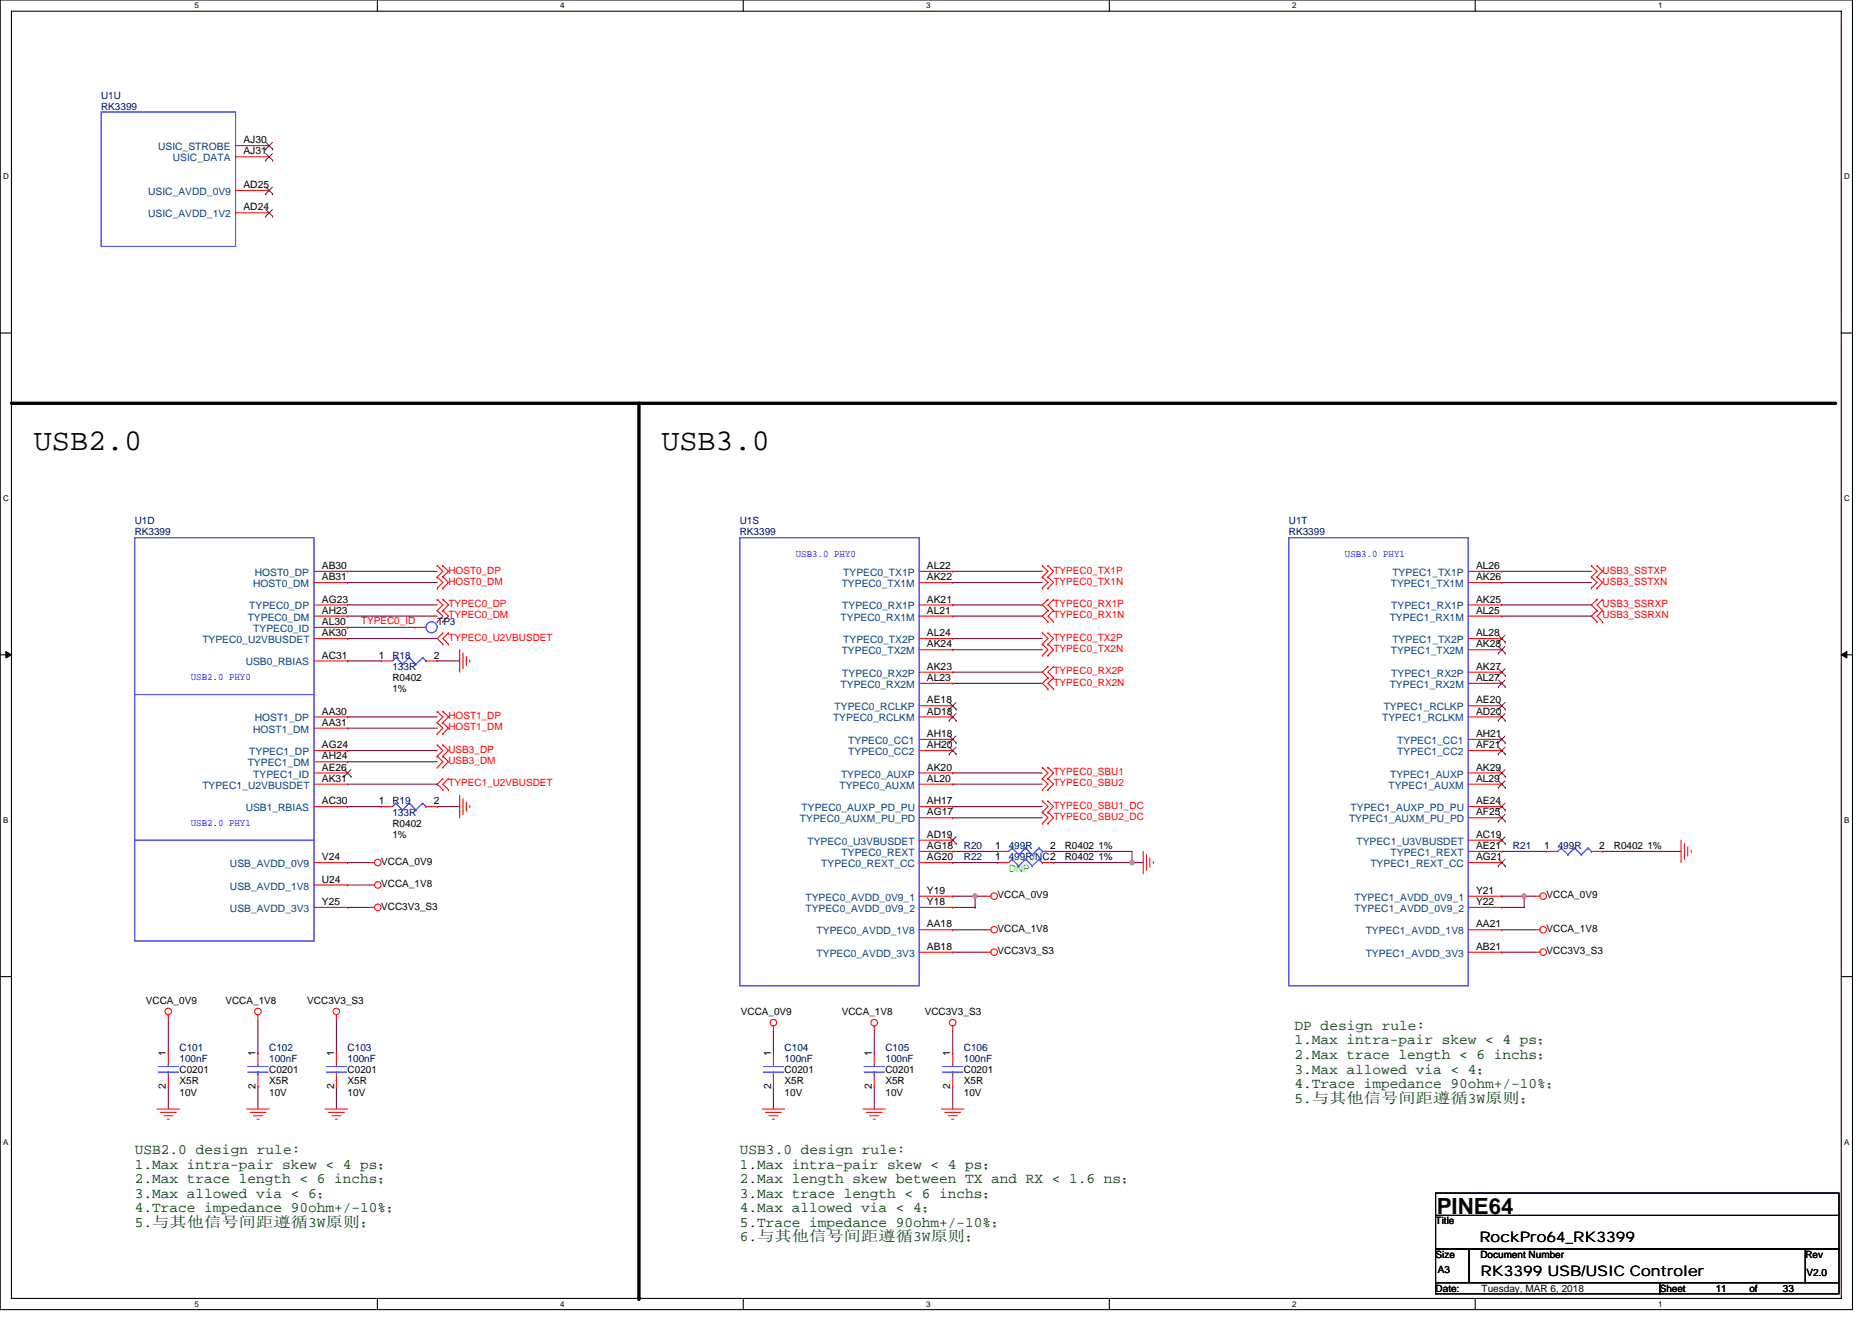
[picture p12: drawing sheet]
<svg xmlns="http://www.w3.org/2000/svg" width="297mm" height="210mm" viewBox="0 0 297 210" stroke-linecap="round" stroke-linejoin="round" font-family="sans-serif">
<path d="M0 0h293.9v207.9h-293.9zM1.8 1.8h290.4v204.3h-290.4z" fill="none" stroke="#000" stroke-width=".17"/>
<g fill="#fff">
<path d="M30.8 .2h.7v1.4h-.7z"/>
<path d="M30.8 206.3h.7v1.4h-.7z"/>
</g>
<path d="M59.9 0v1.8M59.9 206.1v1.8" fill="none" stroke="#000" stroke-width=".17"/>
<g fill="#fff">
<path d="M88.9 .2h.7v1.4h-.7z"/>
<path d="M88.9 206.3h.7v1.4h-.7z"/>
</g>
<path d="M117.9 0v1.8M117.9 206.1v1.8" fill="none" stroke="#000" stroke-width=".17"/>
<g fill="#fff">
<path d="M147 .2h.7v1.4h-.7z"/>
<path d="M147 206.3h.7v1.4h-.7z"/>
</g>
<path d="M176 0v1.8M176 206.1v1.8" fill="none" stroke="#000" stroke-width=".17"/>
<g fill="#fff">
<path d="M205 .2h.7v1.4h-.7z"/>
<path d="M205 206.3h.7v1.4h-.7z"/>
</g>
<path d="M234.1 0v1.8M234.1 206.1v1.8" fill="none" stroke="#000" stroke-width=".17"/>
<g fill="#fff">
<path d="M263.1 .2h.7v1.4h-.7z"/>
<path d="M263.1 206.3h.7v1.4h-.7z"/>
<path d="M.5 27.3h.9v1.4h-.9z"/>
<path d="M292.6 27.3h.9v1.4h-.9z"/>
<path d="M.5 78.4h.9v1.4h-.9z"/>
<path d="M292.6 78.4h.9v1.4h-.9z"/>
</g>
<path d="M0 52.9h1.8M292.2 52.9h1.7" fill="none" stroke="#000" stroke-width=".17"/>
<g fill="#fff">
<path d="M.5 129.5h.8v1.4h-.8z"/>
<path d="M292.6 129.5h.9v1.4h-.9z"/>
</g>
<path d="M0 103.9h1.8M292.2 103.9h1.7" fill="none" stroke="#000" stroke-width=".17"/>
<path d="M.9 103.4l.9 .5-.9 .5zM292.2 103.9l.8-.5v1z" fill="#000" stroke="#000" stroke-width=".16"/>
<g fill="#fff">
<path d="M.5 180.5h.8v1.4h-.8z"/>
<path d="M292.6 180.5h.9v1.4h-.9z"/>
</g>
<path d="M0 155h1.8M292.2 155h1.7M227.8 189.4h64v3.5h-64zM227.8 192.9h64v5.3h-64zM227.8 198.2h5.3v5.4h-5.3zM233.1 198.2h53.4v5.4h-53.4zM286.5 198.2h5.3v5.4h-5.3zM227.8 203.6h35.6v1.8h-35.6zM263.4 203.6h28.4v1.8h-28.4z" fill="none" stroke="#000" stroke-width=".17"/>
<path d="M1.8 64h289.5M101.4 64v142.1M101.4 206.1h.1" fill="none" stroke="#000" stroke-width=".53"/>
<g fill="none" stroke="#800040" stroke-width=".17">
<path d="M55.2 90.7h14.2M55.2 92.5h14.2M55.2 97.8h14.2M55.2 96h14.2M55.2 99.6h.1M55.2 99.6h10.6M151.2 97.8h14.2M151.2 96h14.2M151.2 90.7h14.2M151.2 92.5h14.2M238.3 97.8h14.2M238.3 96h14.2"/>
<path d="M238.3 90.7h14.2M238.3 92.5h14.2M55.2 104.9h5.3M55.2 101.3h14.2M55.2 113.8h14.2M55.2 115.6h14.2M55.2 119.1h14.2M69.4 104.9h3.5M151.2 108.5h14.2M151.2 106.7h14.2M151.2 101.3h14.2M151.2 103.1h14.2"/>
<path d="M55.2 136.9h3.5M55.2 128h5.3M55.2 120.9h14.2M55.2 124.5h14.2M69.4 128h3.5M69.4 124.5h.1M151.2 128h14.2M151.2 129.8h14.2M151.2 135.1h7.1M151.2 136.9h7.1M151.2 122.7h14.2M151.2 124.5h14.2"/>
<path d="M167.2 135.1h12.4v1.8M167.2 136.9h.1M167.2 136.9h12.4M179.6 136.9h1.8M238.3 135.1h7.1M254.3 135.1h12.4M55.2 140.5h3.5M55.2 144h3.5M151.2 151.1h5.3M151.2 147.6h5.3M151.2 142.2h3.5M151.2 144h3.5"/>
<path d="M154.7 144h.1M154.7 142.2h1.8M154.7 142.2v1.8M238.3 151.1h5.3M238.3 147.6h5.3M238.3 142.2h.1M238.3 142.2h3.5M241.8 142.2v1.8h-3.5M241.8 142.2h1.8M26.7 161.8v5.3M26.7 172.5v3.5M40.9 161.8v5.3"/>
<path d="M40.9 172.5v3.5M53.4 172.5v3.5M53.4 161.8v5.3M122.7 163.6v3.5M122.7 172.5v3.5M138.7 163.6v3.5M138.7 172.5v3.5M151.2 172.5v3.5M151.2 163.6v3.5"/>
</g>
<g fill="#f0f" stroke="#f0f" stroke-width=".17">
<circle cx="154.7" cy="142.2" r=".35"/>
<circle cx="179.6" cy="136.9" r=".35"/>
<circle cx="241.8" cy="142.2" r=".35"/>
</g>
<g fill="none" stroke="#f00" stroke-width=".17">
<path d="M37.4 23.1h5.3M37.4 24.9h5.3M37.4 30.2h5.3M37.4 33.8h5.3M42.7 23.1h.1M42.7 24.9h.1M42.7 30.2h.1M42.7 33.8h.1M49.8 90.7h5.4M49.8 92.5h5.4M49.8 96h5.4M49.8 97.8h5.4"/>
<path d="M49.8 99.6h5.4M55.2 90.7h.1M55.2 92.5h.1M55.2 96h.1M55.2 97.8h.1M55.2 99.6h.1M65.8 99.6h.1M65.8 99.6h1.8M69.4 93.3h.1M69.4 91.6h.1M69.4 89.8h.1M69.4 98.7h.1"/>
<path d="M69.4 96.9h.1M69.4 95.1h.1M69.4 91.6l.9 .9-.9 .8M69.4 89.8l.9 .9-.9 .9M69.4 96.9l.9 .9-.9 .9M69.4 95.1l.9 .9-.9 .9M70.3 93.3h.1M70.3 91.6h.1M70.3 89.8h.1M70.3 98.7h.1M70.3 96.9h.1M70.3 95.1h.1"/>
<path d="M70.3 91.6l.9 .9-.9 .8M70.3 89.8l.9 .9-.9 .9M70.3 96.9l.9 .9-.9 .9M70.3 95.1l.9 .9-.9 .9M145.8 90.7h5.4M145.8 92.5h5.4M145.8 96h5.4M145.8 97.8h5.4M151.2 90.7h.1M151.2 92.5h.1M151.2 96h.1M151.2 97.8h.1"/>
<path d="M165.4 93.3h.1M165.4 91.6h.1M165.4 89.8h.1M165.4 91.6l.9 .9-.9 .8M165.4 89.8l.9 .9-.9 .9M166.3 93.3h.1M166.3 91.6h.1M166.3 89.8h.1M166.3 95.1h.1M166.3 96.9h.1M166.3 98.7h.1M166.3 91.6l.9 .9-.9 .8"/>
<path d="M166.3 89.8l.9 .9-.9 .9M166.3 95.1l-.9 .9 .9 .9M166.3 96.9l-.9 .9 .9 .9M167.2 96.9h.1M167.2 95.1h.1M167.2 98.7h.1M167.2 95.1l-.9 .9 .9 .9M167.2 96.9l-.9 .9 .9 .9M233 90.7h5.3M233 92.5h5.3M233 96h5.3M233 97.8h5.3"/>
<path d="M238.3 90.7h.1M238.3 92.5h.1M238.3 96h.1M238.3 97.8h.1M252.5 93.3h.1M252.5 91.6h.1M252.5 89.8h.1M252.5 91.6l.9 .9-.9 .8M252.5 89.8l.9 .9-.9 .9M253.4 93.3h.1M253.4 91.6h.1M253.4 89.8h.1"/>
<path d="M253.4 95.1h.1M253.4 96.9h.1M253.4 98.7h.1M253.4 91.6l.9 .9-.9 .8M253.4 89.8l.9 .9-.9 .9M253.4 95.1l-.9 .9 .9 .9M253.4 96.9l-.9 .9 .9 .9M254.3 96.9h.1M254.3 95.1h.1M254.3 98.7h.1M254.3 95.1l-.9 .9 .9 .9M254.3 96.9l-.9 .9 .9 .9"/>
<path d="M49.8 101.3h5.4M49.8 104.9h5.4M49.8 113.8h5.4M49.8 115.6h5.4M49.8 119.1h5.4M55.2 101.3h.1M55.2 104.9h.1M55.2 113.8h.1M55.2 115.6h.1M55.2 119.1h.1M60.5 104.9h.1M60.5 104.9h1.8"/>
<path d="M67.6 104.9h1.8M69.4 116.5h.1M69.4 114.7h.1M69.4 112.9h.1M69.4 118.2h.1M69.4 104.9h.1M69.4 114.7l.9 .9-.9 .9M69.4 112.9l.9 .9-.9 .9M69.4 118.2l.9 .9-.9 .9M70.3 100.5h.1M70.3 102.2h.1M70.3 116.5h.1"/>
<path d="M70.3 114.7h.1M70.3 112.9h.1M70.3 118.2h.1M70.3 100.5l-.9 .8 .9 .9M70.3 114.7l.9 .9-.9 .9M70.3 112.9l.9 .9-.9 .9M70.3 118.2l.9 .9-.9 .9M71.2 102.2h.1M71.2 100.5h.1M71.2 100.5l-.9 .8 .9 .9M72.9 103.1v3.6M73.5 103.7v2.5"/>
<path d="M74 104.2v1.4M74.5 104.7v.4M145.8 101.3h5.4M145.8 113.8h5.4M145.8 119.1h5.4M145.8 103.1h5.4M145.8 106.7h5.4M145.8 108.5h5.4M145.8 112h5.4M145.8 117.3h5.4M151.2 101.3h.1M151.2 103.1h.1"/>
<path d="M151.2 106.7h.1M151.2 108.5h.1M151.2 112h.1M151.2 113.8h.1M151.2 117.3h.1M151.2 119.1h.1M165.4 104h.1M165.4 102.2h.1M165.4 100.5h.1M165.4 102.2l.9 .9-.9 .9M165.4 100.5l.9 .8-.9 .9M166.3 104h.1"/>
<path d="M166.3 102.2h.1M166.3 100.5h.1M166.3 105.8h.1M166.3 107.6h.1M166.3 109.3h.1M166.3 102.2l.9 .9-.9 .9M166.3 100.5l.9 .8-.9 .9M166.3 105.8l-.9 .9 .9 .9M166.3 107.6l-.9 .9 .9 .8M167.2 107.6h.1M167.2 105.8h.1M167.2 109.3h.1"/>
<path d="M167.2 105.8l-.9 .9 .9 .9M167.2 107.6l-.9 .9 .9 .8M233 101.3h5.3M233 113.8h5.3M233 119.1h5.3M233 103.1h5.3M233 106.7h5.3M233 108.5h5.3M233 112h5.3M233 117.3h5.3M238.3 101.3h.1M238.3 103.1h.1"/>
<path d="M238.3 106.7h.1M238.3 108.5h.1M238.3 112h.1M238.3 113.8h.1M238.3 117.3h.1M238.3 119.1h.1M49.8 120.9h5.4M49.8 122.7h5.4M49.8 124.5h5.4M49.8 128h5.4M49.8 136.9h5.4M55.2 120.9h.1"/>
<path d="M55.2 122.7h.1M55.2 124.5h.1M55.2 128h.1M55.2 136.9h.1M58.7 136.9h.7M60.5 128h.1M60.5 128h1.8M67.6 128h1.8M69.4 121.8h.1M69.4 120h.1M69.4 128h.1M69.4 120l.9 .9-.9 .9"/>
<path d="M70.3 121.8h.1M70.3 120h.1M70.3 123.6h.1M70.3 125.3h.1M70.3 120l.9 .9-.9 .9M70.3 123.6l-.9 .9 .9 .8M71.2 125.3h.1M71.2 123.6h.1M71.2 123.6l-.9 .9 .9 .8M72.9 126.2v3.6M73.5 126.8v2.5M74 127.3v1.4"/>
<path d="M74.5 127.8v.4M145.8 122.7h5.4M145.8 124.5h5.4M145.8 128h5.4M145.8 136.9h5.4M145.8 129.8h5.4M145.8 135.1h5.4M145.8 133.3h5.4M151.2 122.7h.1M151.2 124.5h.1M151.2 128h.1M151.2 129.8h.1"/>
<path d="M151.2 135.1h.1M151.2 136.9h.1M151.2 133.3h.1M158.3 136.9h.1M158.3 135.1h.1M158.3 136.9h1.8M158.3 135.1h1.8M165.4 125.3h.1M165.4 123.6h.1M165.4 121.8h.1M165.4 128.9h.1M165.4 127.1h.1"/>
<path d="M165.4 130.7h.1M165.4 123.6l.9 .9-.9 .8M165.4 121.8l.9 .9-.9 .9M165.4 127.1l.9 .9-.9 .9M165.4 128.9l.9 .9-.9 .9M165.4 136.9h1.8M165.4 135.1h1.8M166.3 125.3h.1M166.3 123.6h.1M166.3 121.8h.1M166.3 128.9h.1M166.3 127.1h.1"/>
<path d="M166.3 130.7h.1M166.3 123.6l.9 .9-.9 .8M166.3 121.8l.9 .9-.9 .9M166.3 127.1l.9 .9-.9 .9M166.3 128.9l.9 .9-.9 .9M167.2 136.9h.1M167.2 135.1h.1M181.4 135.1v3.6M181.9 135.7v2.5M182.5 136.2v1.4M183 136.7v.4M233 122.7h5.3"/>
<path d="M233 124.5h5.3M233 128h5.3M233 136.9h5.3M233 129.8h5.3M233 135.1h5.3M233 133.3h5.3M238.3 122.7h.1M238.3 124.5h.1M238.3 128h.1M238.3 129.8h.1M238.3 135.1h.1M238.3 136.9h.1"/>
<path d="M238.3 133.3h.1M245.4 135.1h.1M245.4 135.1h1.8M252.5 135.1h1.8M254.3 135.1h.1M266.7 133.3v3.6M267.3 133.9v2.5M267.8 134.4v1.4M268.3 135v.3M49.8 140.5h5.4M49.8 144h5.4M55.2 140.5h.1"/>
<path d="M55.2 144h.1M58.7 144h.7M58.7 140.5h.7M145.8 144h5.4M145.8 142.2h5.4M145.8 147.6h5.4M145.8 151.1h5.4M151.2 142.2h.1M151.2 144h.1M151.2 147.6h.1M151.2 151.1h.1M156.5 151.1h.7"/>
<path d="M156.5 142.2h.7M156.5 147.6h.7M233 144h5.3M233 142.2h5.3M233 147.6h5.3M233 151.1h5.3M238.3 142.2h.1M238.3 144h.1M238.3 147.6h.1M238.3 151.1h.1M243.6 151.1h.7M243.6 142.2h.7"/>
<path d="M243.6 147.6h.7M24.9 176h3.6M25.5 176.6h2.5M26 177.1h1.4M26.5 177.6h.4M26.7 161.1v.7M26.7 167.1h.1M26.7 172.5h.1M26.7 167.1v1.8M26.7 170.7v1.8M39.2 176h3.5M39.7 176.6h2.5"/>
<path d="M40.2 177.1h1.5M40.8 177.6h.3M40.9 161.1v.7M40.9 167.1h.1M40.9 172.5h.1M40.9 167.1v1.8M40.9 170.7v1.8M51.6 176h3.6M52.1 176.6h2.5M52.7 177.1h1.4M53.2 177.6h.3M53.4 161.1v.7"/>
<path d="M53.4 167.1h.1M53.4 172.5h.1M53.4 167.1v1.8M53.4 170.7v1.8M120.9 176h3.6M121.5 176.6h2.5M122 177.1h1.4M122.6 177.6h.3M122.7 162.9v.7M122.7 167.1h.1M122.7 172.5h.1M122.7 167.1v1.8"/>
<path d="M122.7 170.7v1.8M136.9 176h3.6M137.5 176.6h2.5M138 177.1h1.4M138.6 177.6h.3M138.7 162.9v.7M138.7 167.1h.1M138.7 172.5h.1M138.7 167.1v1.8M138.7 170.7v1.8M149.4 176h3.5M149.9 176.6h2.5"/>
<path d="M150.4 177.1h1.5M151 177.6h.3M151.2 162.9v.7M151.2 167.1h.1M151.2 172.5h.1M151.2 167.1v1.8M151.2 170.7v1.8"/>
<circle cx="59.9" cy="136.9" r=".52"/>
<circle cx="59.9" cy="144" r=".52"/>
<circle cx="59.9" cy="140.5" r=".52"/>
<circle cx="157.7" cy="142.2" r=".52"/>
<circle cx="157.7" cy="151.1" r=".52"/>
<circle cx="157.7" cy="147.6" r=".52"/>
<circle cx="244.9" cy="142.2" r=".52"/>
<circle cx="244.9" cy="151.1" r=".52"/>
<circle cx="244.9" cy="147.6" r=".52"/>
<circle cx="26.7" cy="160.5" r=".52"/>
<circle cx="40.9" cy="160.5" r=".52"/>
<circle cx="53.4" cy="160.5" r=".52"/>
<circle cx="122.7" cy="162.3" r=".52"/>
<circle cx="138.7" cy="162.3" r=".52"/>
<circle cx="151.2" cy="162.3" r=".52"/>
</g>
<g fill="none" stroke="#00f" stroke-width=".17">
<path d="M16 17.8h21.4v21.3h-21.4zM21.4 85.3h28.4v64.1h-28.4zM117.4 85.3h28.4v71.2h-28.4zM204.5 85.3h28.5v71.2h-28.5zM21.4 110.2h28.4M62.8 104.4h.1M62.8 104.4l-.5 .5M62.8 104.4l1.1 1M63.9 105.4h.1M64.9 104.4h.1M64.9 104.4l-1 1M64.9 104.4l1.1 1"/>
<path d="M66 105.4h.1M67.1 104.4h.1M67.1 104.4l-1.1 1M67.1 104.4l.5 .5M67.6 104.9h.1M21.4 133.3h.1M21.4 133.3h28.4M62.8 127.5h.1M62.8 127.5l-.5 .5M62.8 127.5l1.1 1M63.9 128.5h.1M64.9 127.5h.1"/>
<path d="M64.9 127.5l-1 1M64.9 127.5l1.1 1M66 128.5h.1M67.1 127.5h.1M67.1 127.5l-1.1 1M67.1 127.5l.5 .5M67.6 128h.1M160.6 136.4h.1M160.6 134.6h.1M160.6 136.4l-.5 .5M160.6 136.4l1.1 1M160.6 134.6l-.5 .5"/>
<path d="M160.6 134.6l1.1 1.1M161.7 137.4h.1M161.7 135.7h.1M162.7 136.4h.1M162.7 134.6h.1M162.7 136.4l-1 1M162.7 136.4l1.1 1M162.7 134.6l-1 1.1M162.7 134.6l1.1 1.1M163.8 137.4h.1M163.8 135.7h.1M164.9 136.4h.1"/>
<path d="M164.9 134.6h.1M164.9 136.4l-1.1 1M164.9 136.4l.5 .5M164.9 134.6l-1.1 1.1M164.9 134.6l.5 .5M165.4 136.9h.1M165.4 135.1h.1M247.7 134.6h.1M247.7 134.6l-.5 .5M247.7 134.6l1.1 1.1M248.8 135.7h.1M249.8 134.6h.1"/>
<path d="M249.8 134.6l-1 1.1M249.8 134.6l1.1 1.1M250.9 135.7h.1M252 134.6h.1M252 134.6l-1.1 1.1M252 134.6l.5 .5M252.5 135.1h.1M25.1 170.2h3.2M25.1 169.3h3.2M26.7 168.9v.4M26.7 170.2h.1M26.7 170.2v.5"/>
<path d="M39.3 170.2h3.2M39.3 169.3h3.2M40.9 168.9v.4M40.9 170.2h.1M40.9 170.2v.5M51.8 170.2h3.2M51.8 169.3h3.2M53.4 168.9v.4M53.4 170.2h.1M53.4 170.2v.5M121.1 170.2h3.2M121.1 169.3h3.2"/>
<path d="M122.7 168.9v.4M122.7 170.2h.1M122.7 170.2v.5M137.1 170.2h3.2M137.1 169.3h3.2M138.7 168.9v.4M138.7 170.2h.1M138.7 170.2v.5M149.6 170.2h3.2M149.6 169.3h3.2M151.2 168.9v.4M151.2 170.2h.1"/>
<path d="M151.2 170.2v.5"/>
<circle cx="68.5" cy="99.6" r=".88"/>
</g>
<g fill="none" stroke="#804000" stroke-width=".16">
<path d="M42.2 23.7h.1M42.2 25.4h.1M42.2 30.8h.1M42.2 34.3h.1M42.2 22.6l1.1 1.1M42.2 24.4l1.1 1M42.2 29.7l1.1 1.1M42.2 33.3l1.1 1M43.2 22.6l-1 1.1M43.2 24.4l-1 1M43.2 29.7l-1 1.1M43.2 33.3l-1 1"/>
<path d="M43.3 23.7h.1M43.3 25.4h.1M43.3 30.8h.1M43.3 34.3h.1M150.6 112.6h.1M150.6 114.3h.1M150.6 117.9h.1M150.6 119.7h.1M150.6 111.5l1.1 1.1M150.6 113.3l1.1 1M150.6 116.8l1.1 1.1M150.6 118.6l1.1 1.1"/>
<path d="M151.7 111.5l-1.1 1.1M151.7 113.3l-1.1 1M151.7 116.8l-1.1 1.1M151.7 118.6l-1.1 1.1M151.7 112.6h.1M151.7 114.3h.1M151.7 117.9h.1M151.7 119.7h.1M237.7 101.9h.1M237.7 103.7h.1M237.7 107.2h.1M237.7 109h.1"/>
<path d="M237.7 112.6h.1M237.7 114.3h.1M237.7 117.9h.1M237.7 119.7h.1M237.8 100.8l1 1.1M237.8 102.6l1 1.1M237.8 106.2l1 1M237.8 107.9l1 1.1M237.8 111.5l1 1.1M237.8 113.3l1 1M237.8 116.8l1 1.1M237.8 118.6l1 1.1"/>
<path d="M238.8 100.8l-1.1 1.1M238.8 102.6l-1.1 1.1M238.8 106.2l-1.1 1M238.8 107.9l-1.1 1.1M238.8 111.5l-1.1 1.1M238.8 113.3l-1.1 1M238.8 116.8l-1.1 1.1M238.8 118.6l-1.1 1.1M238.8 101.9h.1M238.8 103.7h.1M238.8 107.2h.1M238.8 109h.1"/>
<path d="M238.8 112.6h.1M238.8 114.3h.1M238.8 117.9h.1M238.8 119.7h.1M54.6 123.2h.1M54.6 122.2l1.1 1M55.7 122.2l-1.1 1M55.7 123.2h.1M150.6 133.9h.1M150.6 132.8l1.1 1.1M151.7 132.8l-1.1 1.1M151.7 133.9h.1"/>
<path d="M237.7 123.2h.1M237.7 125h.1M237.7 128.6h.1M237.7 130.3h.1M237.7 137.5h.1M237.7 133.9h.1M237.8 122.2l1 1M237.8 123.9l1 1.1M237.8 127.5l1 1.1M237.8 129.3l1 1M237.8 136.4l1 1.1M237.8 132.8l1 1.1"/>
<path d="M238.8 122.2l-1.1 1M238.8 123.9l-1.1 1.1M238.8 127.5l-1.1 1.1M238.8 129.3l-1.1 1M238.8 136.4l-1.1 1.1M238.8 132.8l-1.1 1.1M238.8 123.2h.1M238.8 125h.1M238.8 128.6h.1M238.8 130.3h.1M238.8 137.5h.1M238.8 133.9h.1"/>
</g>
<g font-size="4.8">
<text x="5.4" y="71.4">USB2.0</text>
<text x="104.9" y="71.4">USB3.0</text>
</g>
<text font-size="3.5" x="228" y="192.6">PINE64</text>
<g font-size="2.3" fill="#004000">
<text x="205.4" y="163.5">DP design rule:</text>
<text x="205.4" y="165.8">1.Max intra-pair skew &lt; 4 ps；</text>
<text x="205.4" y="168.1">2.Max trace length &lt; 6 inchs；</text>
<text x="205.4" y="170.4">3.Max allowed via &lt; 4；</text>
<text x="205.4" y="172.7">4.Trace impedance 90ohm+/-10%；</text>
<text x="205.4" y="175">5.与其他信号间距遵循3W原则；</text>
<text x="21.4" y="183.2">USB2.0 design rule:</text>
<text x="21.4" y="185.5">1.Max intra-pair skew &lt; 4 ps；</text>
<text x="117.4" y="183.2">USB3.0 design rule:</text>
<text x="117.4" y="185.5">1.Max intra-pair skew &lt; 4 ps；</text>
<text x="21.4" y="187.8">2.Max trace length &lt; 6 inchs；</text>
<text x="21.4" y="190.1">3.Max allowed via &lt; 6；</text>
<text x="117.4" y="187.8">2.Max length skew between TX and RX &lt; 1.6 ns；</text>
<text x="117.4" y="190.1">3.Max trace length &lt; 6 inchs；</text>
<text x="21.4" y="192.4">4.Trace impedance 90ohm+/-10%；</text>
<text x="21.4" y="194.7">5.与其他信号间距遵循3W原则；</text>
<text x="117.4" y="192.4">4.Max allowed via &lt; 4；</text>
<text x="117.4" y="194.7">5.Trace impedance 90ohm+/-10%；</text>
<text x="117.4" y="197">6.与其他信号间距遵循3W原则；</text>
</g>
<g font-size="2.3">
<text x="234.7" y="197.1">RockPro64_RK3399</text>
<text x="234.9" y="202.6">RK3399 USB/USIC Controler</text>
</g>
<g font-size="1.6" fill="#000080">
<text x="16" y="15.6">U1U</text>
<text x="16" y="17.4">RK3399</text>
<text x="21.4" y="83.2">U1D</text>
<text x="117.4" y="83.2">U1S</text>
<text x="204.5" y="83.2">U1T</text>
<text x="21.4" y="85">RK3399</text>
<text x="117.4" y="85">RK3399</text>
<text x="204.5" y="85">RK3399</text>
<text x="69.4" y="99.2">TP3</text>
<text x="62.3" y="104.5">R18</text>
<text x="62.3" y="106.3">133R</text>
<text x="62.3" y="127.7">R19</text>
<text x="62.3" y="129.4">133R</text>
<text x="152.9" y="136.5">R22</text>
<text x="152.9" y="134.8">R20</text>
<text x="160.1" y="136.5">499R/NC2</text>
<text x="160.1" y="134.8">499R</text>
<text x="240.1" y="134.8">R21</text>
<text x="247.2" y="134.8">499R</text>
<text x="28.5" y="166.8">C101</text>
<text x="42.7" y="166.8">C102</text>
<text x="55.2" y="166.8">C103</text>
<text x="124.5" y="166.8">C104</text>
<text x="140.5" y="166.8">C105</text>
<text x="152.9" y="166.8">C106</text>
<text x="28.5" y="168.6">100nF</text>
<text x="42.7" y="168.6">100nF</text>
<text x="55.2" y="168.6">100nF</text>
<text x="124.5" y="168.6">100nF</text>
<text x="140.5" y="168.6">100nF</text>
<text x="152.9" y="168.6">100nF</text>
</g>
<g font-size="1.6" fill="#004080">
<text x="25.1" y="23.8">USIC_STROBE</text>
<text x="27.4" y="25.6">USIC_DATA</text>
<text x="23.5" y="30.9">USIC_AVDD_0V9</text>
<text x="23.5" y="34.5">USIC_AVDD_1V2</text>
<text x="40.2" y="93.2">HOST0_DM</text>
<text x="40.4" y="91.4">HOST0_DP</text>
<text x="133.6" y="93.2">TYPEC0_TX1M</text>
<text x="133.8" y="91.4">TYPEC0_TX1P</text>
<text x="220.7" y="93.2">TYPEC1_TX1M</text>
<text x="220.9" y="91.4">TYPEC1_TX1P</text>
<text x="39.3" y="98.5">TYPEC0_DM</text>
<text x="39.6" y="96.7">TYPEC0_DP</text>
<text x="40.2" y="100.3">TYPEC0_ID</text>
<text x="133.4" y="98.5">TYPEC0_RX1M</text>
<text x="133.6" y="96.7">TYPEC0_RX1P</text>
<text x="220.5" y="98.5">TYPEC1_RX1M</text>
<text x="220.8" y="96.7">TYPEC1_RX1P</text>
<text x="32.1" y="102.1">TYPEC0_U2VBUSDET</text>
<text x="39" y="105.6">USB0_RBIAS</text>
<text x="133.6" y="103.8">TYPEC0_TX2M</text>
<text x="133.6" y="107.4">TYPEC0_RX2P</text>
<text x="133.8" y="102.1">TYPEC0_TX2P</text>
<text x="220.7" y="103.8">TYPEC1_TX2M</text>
<text x="220.8" y="107.4">TYPEC1_RX2P</text>
<text x="220.9" y="102.1">TYPEC1_TX2P</text>
<text x="132.4" y="112.7">TYPEC0_RCLKP</text>
<text x="133.4" y="109.2">TYPEC0_RX2M</text>
<text x="219.6" y="112.7">TYPEC1_RCLKP</text>
<text x="220.5" y="109.2">TYPEC1_RX2M</text>
<text x="39.6" y="119.8">TYPEC1_DP</text>
<text x="40.2" y="116.3">HOST1_DM</text>
<text x="40.4" y="114.5">HOST1_DP</text>
<text x="132.2" y="114.5">TYPEC0_RCLKM</text>
<text x="134.6" y="118.1">TYPEC0_CC1</text>
<text x="134.6" y="119.8">TYPEC0_CC2</text>
<text x="219.3" y="114.5">TYPEC1_RCLKM</text>
<text x="221.7" y="118.1">TYPEC1_CC1</text>
<text x="221.7" y="119.8">TYPEC1_CC2</text>
<text x="32.1" y="125.2">TYPEC1_U2VBUSDET</text>
<text x="39.3" y="121.6">TYPEC1_DM</text>
<text x="40.2" y="123.4">TYPEC1_ID</text>
<text x="133.2" y="125.2">TYPEC0_AUXM</text>
<text x="133.5" y="123.4">TYPEC0_AUXP</text>
<text x="220.3" y="125.2">TYPEC1_AUXM</text>
<text x="220.6" y="123.4">TYPEC1_AUXP</text>
<text x="39" y="128.7">USB1_RBIAS</text>
<text x="126.9" y="130.5">TYPEC0_AUXM_PU_PD</text>
<text x="127.2" y="128.7">TYPEC0_AUXP_PD_PU</text>
<text x="214.1" y="130.5">TYPEC1_AUXM_PU_PD</text>
<text x="214.3" y="128.7">TYPEC1_AUXP_PD_PU</text>
<text x="36.5" y="137.6">USB_AVDD_0V9</text>
<text x="128.1" y="134.1">TYPEC0_U3VBUSDET</text>
<text x="130.3" y="137.6">TYPEC0_REXT_CC</text>
<text x="133.5" y="135.8">TYPEC0_REXT</text>
<text x="215.2" y="134.1">TYPEC1_U3VBUSDET</text>
<text x="217.4" y="137.6">TYPEC1_REXT_CC</text>
<text x="220.7" y="135.8">TYPEC1_REXT</text>
<text x="36.5" y="141.2">USB_AVDD_1V8</text>
<text x="127.8" y="143">TYPEC0_AVDD_0V9_1</text>
<text x="214.9" y="143">TYPEC1_AVDD_0V9_1</text>
<text x="36.5" y="144.7">USB_AVDD_3V3</text>
<text x="127.8" y="144.7">TYPEC0_AVDD_0V9_2</text>
<text x="129.6" y="148.3">TYPEC0_AVDD_1V8</text>
<text x="214.9" y="144.7">TYPEC1_AVDD_0V9_2</text>
<text x="216.7" y="148.3">TYPEC1_AVDD_1V8</text>
<text x="129.6" y="151.8">TYPEC0_AVDD_3V3</text>
<text x="216.7" y="151.8">TYPEC1_AVDD_3V3</text>
</g>
<g font-size="1.6">
<text x="38.6" y="22.7">AJ30</text>
<text x="38.6" y="24.5">AJ31</text>
<text x="38.6" y="29.8">AD25</text>
<text x="38.6" y="33.4">AD24</text>
<text x="51.1" y="90.3">AB30</text>
<text x="51.1" y="92.1">AB31</text>
<text x="51.1" y="95.6">AG23</text>
<text x="147.1" y="90.3">AL22</text>
<text x="147.1" y="92.1">AK22</text>
<text x="147.1" y="95.6">AK21</text>
<text x="234.2" y="92.1">AK26</text>
<text x="234.2" y="90.3">AL26</text>
<text x="234.2" y="95.6">AK25</text>
<text x="51.1" y="99.2">AL30</text>
<text x="51.1" y="97.4">AH23</text>
<text x="51.1" y="101">AK30</text>
<text x="147.1" y="101">AL24</text>
<text x="147.1" y="97.4">AL21</text>
<text x="234.2" y="101">AL28</text>
<text x="234.2" y="97.4">AL25</text>
<text x="51.1" y="104.5">AC31</text>
<text x="60.1" y="104.5">1</text>
<text x="68.9" y="104.5">2</text>
<text x="147.1" y="102.7">AK24</text>
<text x="147.1" y="106.3">AK23</text>
<text x="234.2" y="102.7">AK28</text>
<text x="234.2" y="106.3">AK27</text>
<text x="51.1" y="113.4">AA30</text>
<text x="62.3" y="108.1">R0402</text>
<text x="62.3" y="109.9">1%</text>
<text x="147.1" y="111.6">AE18</text>
<text x="147.1" y="113.4">AD18</text>
<text x="147.1" y="108.1">AL23</text>
<text x="234.2" y="111.6">AE20</text>
<text x="234.2" y="113.4">AD20</text>
<text x="234.2" y="108.1">AL27</text>
<text x="51.1" y="115.2">AA31</text>
<text x="51.1" y="118.7">AG24</text>
<text x="147.1" y="117">AH18</text>
<text x="147.1" y="118.7">AH20</text>
<text x="234.2" y="117">AH21</text>
<text x="234.2" y="118.7">AF21</text>
<text x="51.1" y="122.3">AE26</text>
<text x="51.1" y="120.5">AH24</text>
<text x="51.1" y="124.1">AK31</text>
<text x="147.1" y="122.3">AK20</text>
<text x="147.1" y="124.1">AL20</text>
<text x="234.2" y="122.3">AK29</text>
<text x="234.2" y="124.1">AL29</text>
<text x="51.1" y="127.6">AC30</text>
<text x="60.1" y="127.6">1</text>
<text x="62.3" y="131.2">R0402</text>
<text x="68.9" y="127.6">2</text>
<text x="147.1" y="127.6">AH17</text>
<text x="147.1" y="129.4">AG17</text>
<text x="234.2" y="127.6">AE24</text>
<text x="234.2" y="129.4">AF25</text>
<text x="51.1" y="136.5">V24</text>
<text x="60.5" y="137.3">VCCA_0V9</text>
<text x="62.3" y="133">1%</text>
<text x="147.1" y="136.5">AG20</text>
<text x="147.1" y="134.7">AG18</text>
<text x="147.1" y="133">AD19</text>
<text x="157.9" y="136.5">1</text>
<text x="157.9" y="134.7">1</text>
<text x="166.6" y="134.7">2</text>
<text x="168.9" y="136.5">R0402 1%</text>
<text x="168.9" y="134.8">R0402 1%</text>
<text x="234.2" y="136.5">AG21</text>
<text x="234.2" y="134.7">AE21</text>
<text x="234.2" y="133">AC19</text>
<text x="245" y="134.7">1</text>
<text x="253.8" y="134.7">2</text>
<text x="256.1" y="134.8">R0402 1%</text>
<text x="51.1" y="140.1">U24</text>
<text x="51.1" y="143.6">Y25</text>
<text x="60.5" y="140.8">VCCA_1V8</text>
<text x="147.1" y="141.9">Y19</text>
<text x="147.1" y="143.6">Y18</text>
<text x="158.3" y="142.6">VCCA_0V9</text>
<text x="234.2" y="141.9">Y21</text>
<text x="234.2" y="143.6">Y22</text>
<text x="245.4" y="142.6">VCCA_0V9</text>
<text x="60.5" y="144.4">VCC3V3_S3</text>
<text x="147.1" y="147.2">AA18</text>
<text x="158.3" y="147.9">VCCA_1V8</text>
<text x="234.2" y="147.2">AA21</text>
<text x="245.4" y="147.9">VCCA_1V8</text>
<text x="147.1" y="150.7">AB18</text>
<text x="158.3" y="151.5">VCC3V3_S3</text>
<text x="234.2" y="150.7">AB21</text>
<text x="245.4" y="151.5">VCC3V3_S3</text>
<text x="23.2" y="159.3">VCCA_0V9</text>
<text x="35.8" y="159.3">VCCA_1V8</text>
<text x="48.8" y="159.3">VCC3V3_S3</text>
<text x="117.6" y="161.1">VCCA_0V9</text>
<text x="133.6" y="161.1">VCCA_1V8</text>
<text x="146.7" y="161.1">VCC3V3_S3</text>
<text x="26.3" y="167.7" transform="rotate(-90 26.3 167.7)">1</text>
<text x="40.6" y="167.7" transform="rotate(-90 40.6 167.7)">1</text>
<text x="53" y="167.7" transform="rotate(-90 53 167.7)">1</text>
<text x="122.3" y="167.7" transform="rotate(-90 122.3 167.7)">1</text>
<text x="138.3" y="167.7" transform="rotate(-90 138.3 167.7)">1</text>
<text x="150.8" y="167.7" transform="rotate(-90 150.8 167.7)">1</text>
<text x="26.3" y="172.8" transform="rotate(-90 26.3 172.8)">2</text>
<text x="28.5" y="170.3">C0201</text>
<text x="28.5" y="172.1">X5R</text>
<text x="28.5" y="173.9">10V</text>
<text x="40.6" y="172.8" transform="rotate(-90 40.6 172.8)">2</text>
<text x="42.7" y="170.3">C0201</text>
<text x="42.7" y="172.1">X5R</text>
<text x="42.7" y="173.9">10V</text>
<text x="53" y="172.8" transform="rotate(-90 53 172.8)">2</text>
<text x="55.2" y="170.3">C0201</text>
<text x="55.2" y="172.1">X5R</text>
<text x="55.2" y="173.9">10V</text>
<text x="122.3" y="172.8" transform="rotate(-90 122.3 172.8)">2</text>
<text x="124.5" y="170.3">C0201</text>
<text x="124.5" y="172.1">X5R</text>
<text x="124.5" y="173.9">10V</text>
<text x="138.3" y="172.8" transform="rotate(-90 138.3 172.8)">2</text>
<text x="140.5" y="170.3">C0201</text>
<text x="140.5" y="172.1">X5R</text>
<text x="140.5" y="173.9">10V</text>
<text x="150.8" y="172.8" transform="rotate(-90 150.8 172.8)">2</text>
<text x="152.9" y="170.3">C0201</text>
<text x="152.9" y="172.1">X5R</text>
<text x="152.9" y="173.9">10V</text>
<text x="227.8" y="194.3">Title</text>
<text x="227.8" y="199.7">Size</text>
<text x="228.2" y="202">A3</text>
<text x="234.9" y="199.7">Document Number</text>
<text x="286.5" y="199.7">Rev</text>
<text x="286.7" y="202.5">V2.0</text>
<text x="227.8" y="205">Date:</text>
<text x="235.1" y="205">Tuesday, MAR 6, 2018</text>
<text x="263.4" y="205">Sheet</text>
<text x="272.2" y="205">11</text>
<text x="277.6" y="205">of</text>
<text x="282.9" y="205">33</text>
</g>
<g font-size="1.6" fill="#00f">
<text x="126.3" y="88.4">USB3.0 PHY0</text>
<text x="213.4" y="88.4">USB3.0 PHY1</text>
<text x="30.3" y="107.9">USB2.0 PHY0</text>
<text x="30.3" y="131">USB2.0 PHY1</text>
</g>
<g font-size="1.6" fill="#f00">
<text x="71.2" y="92.8">HOST0_DM</text>
<text x="71.2" y="91">HOST0_DP</text>
<text x="167.2" y="92.8">TYPEC0_TX1N</text>
<text x="167.2" y="91">TYPEC0_TX1P</text>
<text x="254.3" y="92.8">USB3_SSTXN</text>
<text x="254.3" y="91">USB3_SSTXP</text>
<text x="57.3" y="99.1">TYPEC0_ID</text>
<text x="71.2" y="98.1">TYPEC0_DM</text>
<text x="71.2" y="96.4">TYPEC0_DP</text>
<text x="71.2" y="101.7">TYPEC0_U2VBUSDET</text>
<text x="167.2" y="101.7">TYPEC0_TX2P</text>
<text x="167.2" y="96.4">TYPEC0_RX1P</text>
<text x="167.2" y="98.1">TYPEC0_RX1N</text>
<text x="254.3" y="96.4">USB3_SSRXP</text>
<text x="254.3" y="98.1">USB3_SSRXN</text>
<text x="167.2" y="103.5">TYPEC0_TX2N</text>
<text x="167.2" y="107">TYPEC0_RX2P</text>
<text x="167.2" y="108.8">TYPEC0_RX2N</text>
<text x="71.2" y="115.9">HOST1_DM</text>
<text x="71.2" y="114.2">HOST1_DP</text>
<text x="71.2" y="119.5">USB3_DP</text>
<text x="71.2" y="121.3">USB3_DM</text>
<text x="71.2" y="124.8">TYPEC1_U2VBUSDET</text>
<text x="167.2" y="124.8">TYPEC0_SBU2</text>
<text x="167.2" y="123">TYPEC0_SBU1</text>
<text x="167.2" y="128.4">TYPEC0_SBU1_DC</text>
<text x="167.2" y="130.2">TYPEC0_SBU2_DC</text>
</g>
<text font-size="1.6" fill="#0f0" x="160.1" y="138.3">DNP</text>
<g font-size="1.3">
<text x="30.8" y="1.3">5</text>
<text x="88.9" y="1.3">4</text>
<text x="147" y="1.3">3</text>
<text x="205" y="1.3">2</text>
<text x="263.1" y="1.3">1</text>
<text x=".5" y="28.4">D</text>
<text x="292.6" y="28.4">D</text>
<text x=".5" y="79.5">C</text>
<text x="292.6" y="79.5">C</text>
<text x=".5" y="130.6">B</text>
<text x="292.6" y="130.6">B</text>
<text x=".5" y="181.7">A</text>
<text x="292.6" y="181.7">A</text>
<text x="30.8" y="207.4">5</text>
<text x="88.9" y="207.4">4</text>
<text x="147" y="207.4">3</text>
<text x="205" y="207.4">2</text>
<text x="263.1" y="207.4">1</text>
</g>
</svg>
